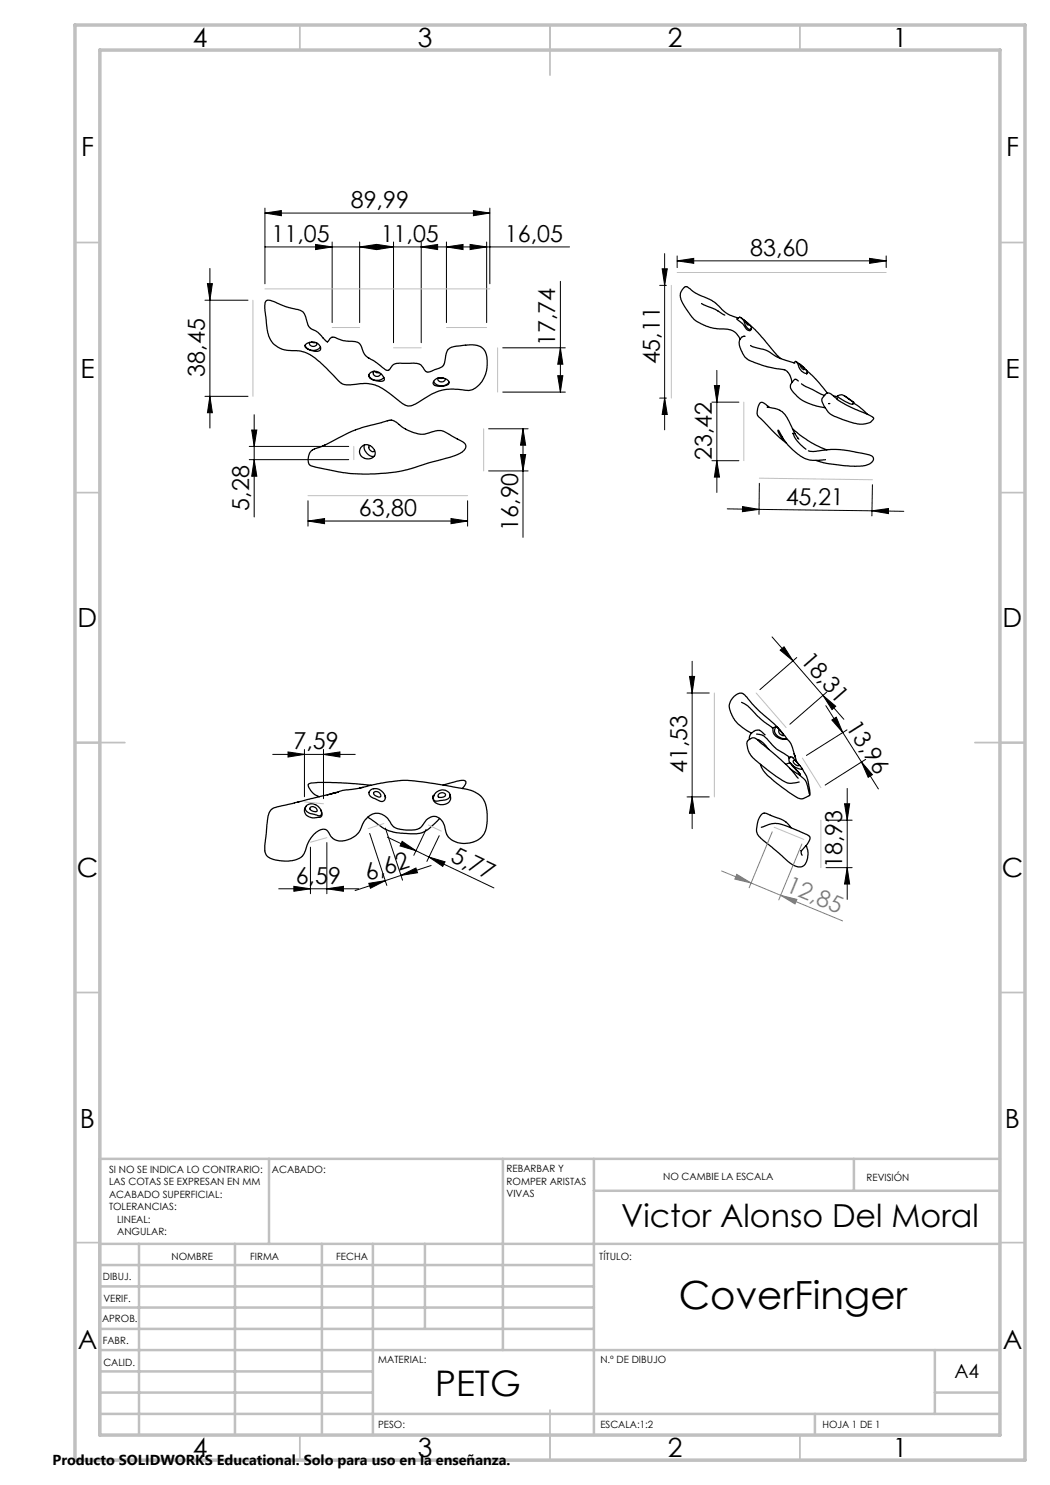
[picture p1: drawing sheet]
<svg xmlns="http://www.w3.org/2000/svg" width="210mm" height="297mm" viewBox="0 0 210 297" stroke-linecap="round" stroke-linejoin="round" font-family="sans-serif">
<g fill="none" stroke="#000" stroke-width=".25">
<path d="M61 69a1.83 1.83 0 0 0 3.1 .4M61.1 69a1.77 1.77 0 0 1 1.8-.6 1.77 1.77 0 0 1 1.2 1.4 1.28 1.28 0 0 1-1.7 .3 1.59 1.59 0 0 1-1.4-1zM61.9 68.5a.71 .71 0 0 0 .7 .8 .71 .71 0 0 0 .8-.7M62.3 68.4l.8 .1M64.6 67.6l-1-1.1-1.4-.8-.4-.4-.6-1.5a2.19 2.19 0 0 0-2.3-2l-1.8-.5-2.3-1a1.31 1.31 0 0 0-1.7 0l-.1 1.4 .4 4.2a4.5 4.5 0 0 0 5.1 4.2 7 7 0 0 1 5.4 2.3l3.6 3.6a2.56 2.56 0 0 0 2.6 1l.7-.1a7.6 7.6 0 0 1 7 1.7l2.6 2.1a2.52 2.52 0 0 0 3.3-.2l1.2-.8a9.9 9.9 0 0 1 8.3-1.6 3.9 3.9 0 0 0 3.6-2.5l.5-1.4 .1-1.1v-1.8l-.6-1.3a3 3 0 0 0-2.8-1l-2.5 .2a2.59 2.59 0 0 0-1.9 .7l-.4 .8-.3 2-.5 .7-2.9 1-.4-.2-.8-1a1.87 1.87 0 0 0-1.6-.6l-2.3 .1a1.98 1.98 0 0 0-2.5 1.2l-.2 .2-.6-.1-2.1-1.7-1.3-.8M64.6 67.6l.9 .8M66.4 67.5l.5-.1 1.9 .8 1.8 .1a1.67 1.67 0 0 1 1.9 1.5 2.85 2.85 0 0 0 1.3 1.8M66.4 67.5l-.2 .1-.7 .8M73.8 75a1.8 1.8 0 0 0 3 .5M74 74.6a1.76 1.76 0 0 1 1.8-.1 1.76 1.76 0 0 1 1 1.6 2.92 2.92 0 0 1-3-.8v-.3zM74.8 74.3a.71 .71 0 0 0 .4 1 .71 .71 0 0 0 .9-.6M74.9 74.3a1.01 1.01 0 0 0 1 .2"/>
<path d="M86.7 76.3a1.82 1.82 0 0 0 3.1 .1M86.9 76.1a1.89 1.89 0 0 1 2.9 .4 1.27 1.27 0 0 1-1.5 .8 1.49 1.49 0 0 1-1.7-.6zM87.6 75.6a.74 .74 0 0 0 .7 .8 .74 .74 0 0 0 .7-.7M87.8 75.6l.4 .1 .5-.1M140.3 60.7l2.8 1.2 1.9 1.1M147.6 63.6l-2.4-1-1.4-1.4a9.1 9.1 0 0 0-3.7-2.1l-.9-.4-1.4-1.1a.61 .61 0 0 0-1.1 0l-.2 .3a2.59 2.59 0 0 0 .3 3.2l.8 1.2a4.9 4.9 0 0 0 2 2.1l.5 .3a10.2 10.2 0 0 0 5.5 1.2h.1a2.98 2.98 0 0 1 2.3 1.9M148.2 63.5l.8 .7 .4 .6 .3 .2a.34 .34 0 0 0-.3-.5l-.6-.5M149 67.3h-.6l-.2 .4a1.6 1.6 0 0 0-.2 1.6l.9 2.1 .9 .7 3.6 1.2 3.5 .6M149.3 64.4l.3 .2a1.14 1.14 0 0 1 .6 1.2 1.15 1.15 0 0 1-1.2-.9l-.4-.9-.4-.5-.2-.1-.6 .5a5.4 5.4 0 0 1 2 2.1l.6 .1 .2-.4M150 65l1.6 1.5 3.7 4.5 .9 .7M150.1 69.1l.7 .3a8.8 8.8 0 0 1 4.6 2l3.6 1.2M156.8 73.9l.6 .4 .4 .5 .6 1.7"/>
<path d="M158.7 72.6l.3-.2a.59 .59 0 0 1 .7 .7v.2a1.74 1.74 0 0 0 1.7 1.3 1.41 1.41 0 0 0-.7-1.2M159.2 72.4l.7 .4M159.7 76.2l-.7-.4-.6 .7a1.45 1.45 0 0 0 .4 2.1 10.1 10.1 0 0 0 6.2 3M159.9 72.8a1.52 1.52 0 0 1 .9 1.1l-.6-.5zM160.1 73l.6 .4M160.3 76.8l.8 .5 3.8 1.8M161.2 74l2 1.8 2.3 2.8M161.4 74.6l-.1 .3M166.7 79.2l.7 .1 1.4 .8a2.45 2.45 0 0 0 1.8 .7l.1-.3M167.4 79.3l.2-.2a1.58 1.58 0 0 1 2 .6l1.1 .8M167.5 79.8l-.5-.3a1.89 1.89 0 0 0-1.6-.9l-.9 1a1.6 1.6 0 0 0 .4 1.7 3.6 3.6 0 0 0 2.2 2l3.1 1.2a4.7 4.7 0 0 0 4-.2l.5-.6a1.72 1.72 0 0 0-1.3-.9l-3.9-1.7-2.1-1.2M168.8 79.2l1.9 1.3"/>
<path d="M65 89l-.7 .3a3.5 3.5 0 0 0-2.4 1.3 2.86 2.86 0 0 0-.2 2l.2 .4 .4 .2 2.8 .6a36.3 36.3 0 0 0 15.6 .3l10.7-3.2a2.62 2.62 0 0 0 1.7-1.4 1.5 1.5 0 0 0-1.2-1.5l-2-1.1a3.5 3.5 0 0 0-4-.3 5.5 5.5 0 0 1-4.8-.8l-1.1-.7a2.48 2.48 0 0 0-3-.8l-.7 .2a28.7 28.7 0 0 0-8.7 3.2l-2.7 1.3M72.2 89.5a1.64 1.64 0 0 1 2-.2 1.64 1.64 0 0 1 .7 1.9 1.67 1.67 0 0 1-1.9 .5 1.67 1.67 0 0 1-1.1-1.6zM72.9 89a1.91 1.91 0 0 0 1.9 2.3M73.9 89.1a.74 .74 0 0 0 .1 .9 .74 .74 0 0 0 .9 .2v-.1M153.4 81.4l.4 .1M153.5 81.4v.1M153.7 81.5a4.2 4.2 0 0 1 3.3 1.4l2 3.9 .6 .9M153.9 81.5l-1-.8a.65 .65 0 0 0-.7-.2 .65 .65 0 0 0-.5 .6v.1a2.3 2.3 0 0 0 .1 2.2l4.1 4.1 1.4 1.1M156.5 87.3l1 1.6 2.2 2a5.2 5.2 0 0 0 4.2 1.1l1.2-.1M156.5 87.5l-.9-1.5 .3 .9 1.1 1.4M158.5 85.7a19.3 19.3 0 0 0 6.8 4.3M158.6 86.6v.1a6.3 6.3 0 0 0 2.6 3.1"/>
<path d="M159.6 87.7l.2 .1M161.7 90.2l1 .1 2.9-.4h2.4l5.7 1a.9 .9 0 0 1 1 .8 .9 .9 0 0 1-.7 1 9.5 9.5 0 0 1-5.2 .4l-3.5-.4-2.1-.6M165.8 80.7h.1M170.7 80.6l1.2 .8 1.6 1.5M67.1 158.5l-1.7 .5M71.9 157.6l3.7-.9 2.6-.4a17.2 17.2 0 0 1 6.4 .1l9 1.5 1.4 .5 1.4 1.1 .6 1 .4 1.5v2.3l-.1 1.1-.3 1.1-.6 .8-.8 .7-1.2 .5a5.1 5.1 0 0 1-3 0l-.9-.4a2.8 2.8 0 0 1-1.4-2.2l-.2-.7a2.1 2.1 0 0 0-1.7-1.8 2.1 2.1 0 0 0-2.2 1l-.9 1.1a2.56 2.56 0 0 1-1.8 .5l-2.5-.2a2.21 2.21 0 0 1-1.7-1.2 2.83 2.83 0 0 0-4.6-1.1l-.7 .8-.7 1.5a4.3 4.3 0 0 1-5.2 2.1l-.8-.7a1.64 1.64 0 0 0-1.5-1.4 5.4 5.4 0 0 0-3.6 4.4l-.5 1-.8 .6a7.2 7.2 0 0 1-6.3-.6l-.4-1.1v-1.4l.6-5.4 .3-1 .5-.5 1.1-.4 12.3-3-1.7 .4M72.6 157.5l-4.7 .8M73.8 158.4v.1M74.1 158a1.86 1.86 0 0 1 2.1 .1 1.86 1.86 0 0 1 .7 2 1.53 1.53 0 0 1-1.8-.3 1.15 1.15 0 0 1-1.2-1.6zM74.2 157.1l-6-.5h-5.7a.6 .6 0 0 0-.6 .1 .6 .6 0 0 0-.2 .6l.2 .5a3.2 3.2 0 0 0 2 1.5M74.8 158.5a.85 .85 0 0 1 .9 0 .85 .85 0 0 1 .4 .8l-.4 .1-.4-.2a.59 .59 0 0 1-.5-.7zM77 159.1l.1 .4"/>
<path d="M87.2 158.5a1.76 1.76 0 0 1 2.8 .4 1.38 1.38 0 0 1-1.7 1.2h-.1a1.31 1.31 0 0 1-1.5-.2v-.7zM87.7 158.9a.8 .8 0 0 1 1.4 .1l-.1 .3-.5 .2a.49 .49 0 0 1-.6 0 .49 .49 0 0 1-.2-.5zM88.6 157l2.9-.8 1.3-.1 .4 .2v.4l-.7 1M90 158.9a1.47 1.47 0 0 1-.2 1.6 1.47 1.47 0 0 1-1.5 .4 1.8 1.8 0 0 1-1.7-1v-.7v.4l.2-.5M148.3 140.5l1.4 .8 2.7 2.7 2.2 1.6M151.3 146.8l.4 .1a2.47 2.47 0 0 1 1.8 1l.2 .2a9.7 9.7 0 0 0 3.5 2.9l.8 .5M151.5 148l4.2 3.5a24.7 24.7 0 0 1 3.9 4.1M152.1 152.9l.1 .1a4.9 4.9 0 0 0 1.5 2.3l1.9 1.6a18.5 18.5 0 0 0 4.3 2.8h.8l1.3-.7-.5-3.1-.2-.6-.9-1.6M153 147l-.6-.6a.99 .99 0 0 0-1.1-.4l-.2 .1a1.77 1.77 0 0 0-1.2 1.5v.3M153.8 149.9l-1.2-1.3-1.3-.8a.92 .92 0 0 0-1.2 0l-.2 .1a.94 .94 0 0 0-.5 1.2l.3 1.2 .5 .9 1.6 1.4a28.3 28.3 0 0 0 5.4 3.9l1.1 .2 1.5-.3M155.2 145.4l.1-.1 .4 .4 1.6 2a.75 .75 0 0 1-1.1-.1 1.48 1.48 0 0 1-1.2-1.9zM155.2 145.3l-.7 .3v.1a2.15 2.15 0 0 0 2.7 2.1"/>
<path d="M155.8 146.1l.1-.1 .3 .3 .5 .8a.92 .92 0 0 1-.9-1zM156.2 146.3l-1.4-1.5-3.6-3.2-2.1-2.4a1.16 1.16 0 0 0-1.7-.3l-.7 .5a2.52 2.52 0 0 0-.6 3l.5 1.2 1.1 1.2 1.3 1.1 1.3 .7M157.3 147.7a4.7 4.7 0 0 1 1.6 3.1l.1 .6-.1-.4M157.3 147.8h-.1M157.9 153.7l2.1 1.4M158 152.5l2.1 2.4-.1 .2M158 152.5l-.8 .4M158 152.5a.65 .65 0 0 1-.2-.7 .65 .65 0 0 1 .6-.4l2 2.3a1.85 1.85 0 0 1-1.8-.6M158 152.5l2 2.3M158.2 151.4l-.5 .2M158.7 152.1a1.18 1.18 0 0 1 1.1 1 .88 .88 0 0 1-1.1-1zM158.8 150.7l.5 1.6"/>
<path d="M160 155.1l.5 .5a2.64 2.64 0 0 1 1.1 2l.3 1.2M160.3 153.8h.1M61.1 161.3a1.49 1.49 0 0 0 0 1.6 1.49 1.49 0 0 0 1.4 .7l.8-.1a.89 .89 0 0 0 1-.4 .89 .89 0 0 0-.2-1.1M61.2 161.3h-.1M61.3 161.1a1.86 1.86 0 0 1 2.1 0 1.86 1.86 0 0 1 .8 1.9 .63 .63 0 0 1-.9 0l-.4-.1a1.79 1.79 0 0 1-1.8-1.2zM62.1 161.5a.82 .82 0 0 1 .9 0 .82 .82 0 0 1 .4 .8 1.07 1.07 0 0 1-1.4-.7zM73.6 163.4l2.6 1.9a9.7 9.7 0 0 0 5.8 1.5h.7a4.2 4.2 0 0 0 3.4-1.4l1.8-1.7M152.3 165.4l.9-.3a4.9 4.9 0 0 1 4.5 .2l3.6 1.6a.9 .9 0 0 1 .7 .6 .9 .9 0 0 1-.3 .9l-1.4 1.8M154.1 163.1a8.7 8.7 0 0 1 3.6 1.8l.5 .7M154.1 163.1a1.41 1.41 0 0 0-1.7-.3 4.8 4.8 0 0 0-1 4l.8 .9 3.6 2.9a10.5 10.5 0 0 0 3.3 2.6 1.61 1.61 0 0 0 2.4-1.4 3.6 3.6 0 0 0-.3-2.7M160.3 170.2l-.1 .4 .2 .5M160.3 170.1v.1"/>
</g>
<g fill="none" stroke="#000" stroke-width=".2">
<path d="M41.5 56.7h1l-.5 3.3zM42 53.7v31.9M53 42.6l3.3-.5v1zM53 41.6v15.2M53 42.6h45M53 49.4h60.9M63.1 48.9l3.3 .5-3.3 .5zM66.4 48.4v16.1M71.9 49.4l3.3-.5v1zM71.9 48.4v16.1M75.4 48.9l3.3 .5-3.3 .5zM78.7 48.4v20.1"/>
<path d="M84.2 49.4l3.3-.5v1zM84.2 48.4v20.1M89.3 49.4l3.3-.5v1zM89.3 48.4v16.1M94 48.9l3.3 .5-3.3 .5zM94.7 42.1l3.3 .5-3.3 .5zM97.3 48.4v16.1M98 41.6v15.2M112.1 56.3v22.1M131.9 57.1h1.4M132.4 53.8h1.1l-.6 3.3zM132.9 50.7v35.3"/>
<path d="M135.4 52.2l3.3-.5v1zM135.4 51.2v2.3M135.4 52.2h41.8M173.9 51.7l3.3 .5-3.3 .5zM177.2 51.2v2.3M41 60h8.6M41 79.3h8.6M42 79.3l.5 3.2h-1zM100.5 69.6h12.6M100.5 78.4h12.6M111.5 75.1h1.1l-.5 3.3zM112.1 69.6l.5 3.2h-1.1z"/>
<path d="M131.9 79.6h1.4M132.9 79.6l.6 3.3h-1.1zM142.9 77.1h1l-.5 3.3zM143.4 74.1v24.4M49.8 89.3h19.9M49.8 91.9h19.9M50.3 86h1.1l-.6 3.3zM50.8 91.9l.6 3.3h-1.1zM50.8 82.9v20.5M97.7 85.8h7.9M97.7 94.2h7.9M104.1 90.9h1l-.5 3.3z"/>
<path d="M104.6 85.8l.5 3.2h-1zM104.6 85.8v21.7M142.4 80.4h5.4M142.4 92.1h5.4M143.4 92.1l.5 3.3h-1zM151.9 96.7l-.1 6.2M174.5 96.9l-.1 6.3M61.6 104.2l3.3-.5v1zM61.6 100.2v5M61.6 104.2h31.9M90.2 103.7l3.3 .5-3.3 .5zM93.5 100.2v5"/>
<path d="M145.5 101.8l6.3 .1M148.5 101.3l3.3 .6-3.3 .4zM151.8 101.9l22.6 .3M174.4 102.2l3.3-.5v1zM174.4 102.2l6.4 .1M137.4 138.6h4.5M137.9 135.3h1l-.5 3.3zM138.4 132.3v33.4M154.4 127.4l4.2 4.8M156 130l.8-.6 1.8 2.8zM158.6 132.2l6 6.9M159.3 131.5l-7.3 6.4"/>
<path d="M164.6 139.1l2.5 2.1-.7 .7zM164.6 139.1l4.2 4.8M165.3 138.4l-7.3 6.4M54.5 150.9h16.5M57.6 150.4l3.3 .5-3.3 .5zM60.9 149.9v9.4M64.7 150.9l3.3-.5v1zM64.7 149.9v9.8M137.4 159.4h4.5M138.4 159.4l.5 3.3h-1zM165.2 141.1l3.4 5.4M166.4 144l.9-.6 1.3 3.1z"/>
<path d="M168.6 146.5l3.7 5.9M169.4 146l-8.1 5.1M169.4 157.7v22.2M172.3 152.4l2.2 2.5-.9 .6zM172.3 152.4l3.4 5.4M173.1 151.9l-8.1 5.1M55.7 177.8h16M58.8 177.3l3.3 .5-3.3 .5zM62.1 169.4v9.3M65.4 177.8l3.3-.5v1zM65.4 168.5v10.2M73.8 176.7l3.2-.6-2.9 1.6z"/>
<path d="M73.9 166.7l3.5 10.4M77 176.1l-6 2M77.1 165.6l3.4 10.4M77.5 167.4l5.7 2.7M80.2 175.1l3-1.5 .3 1zM80.2 175.1l-3.2 1M80.4 168.3l2.8 1.8-3.2-.9zM83.2 170.1l2.6 1.3M85.2 165.9l-2.4 5.2M85.8 171.4l3.2 1-.5 .9zM85.8 171.4l13 6.2M86.2 173.1l-6 2"/>
<path d="M87.8 167.1l-2.4 5.2M165.2 164h5.2M165.2 173.5h5.2M168.9 160.8h1l-.5 3.2zM169.4 173.5l.5 3.3h-1z"/>
</g>
<path d="M144.3 174.2l5.9 2.4M147.4 174.9l2.8 1.7-3.2-.8zM150.2 176.6l5.9 2.5M154.4 166.4l-4.6 11.1M156.1 179.1l3.3 .8-.4 .9zM156.1 179.1l12.4 5.1M160.4 168.8l-4.6 11.2" fill="none" stroke="#808080" stroke-width=".2"/>
<g fill="none" stroke="#c0c0c0" stroke-width=".2">
<path d="M53 57.8h45M134.3 57.1v22.5M135.4 54.5h41.8M50.6 60v19.3M66.4 65.5h5.5M78.7 69.6h5.5M89.3 65.5h8M99.5 69.6v8.8M61.6 99.1h31.9M70.8 89.3v2.6M96.7 85.8v8.4M148.8 80.4v11.7"/>
<path d="M151.9 95.6l22.6 .4M142.9 138.6v20.8M151.2 138.6l6 6.9M160.5 151.6l3.7 5.9M60.9 160.4l3.8 .4M65.4 167.5l-3.3 .9M76.8 164.7l-3.2 1M85.7 165l2.6 1.2M154.8 165.4l6 2.5M164.2 164v9.5"/>
</g>
<g fill="none" stroke="#c0c0c0" stroke-width=".35">
<path d="M60 5v5M110 5v10M160 5v5M15 48.5h5M200 48.5h5M15 98.5h5M200 98.5h5M15 148.5h10M195 148.5h10M15 198.5h5M200 198.5h5M15 248.5h5"/>
<path d="M200 248.5h5M60 287v5M110 282v10M160 287v5"/>
</g>
<g fill="none" stroke="#c0c0c0" stroke-width=".5">
<path d="M53.8 231.8v17M100.6 231.8v38.2M118.8 231.8v55.2M118.8 238.2h81.2M170.8 231.8v6.4M200 231.8h-180v55.2M20 248.8h180M20 257.3h98.8M20 253h98.8M27.8 248.8v38.2M47 248.8v38.2M64.4 248.8v38.2"/>
<path d="M74.6 248.8v38.2M85 248.8v17M20 265.8h98.8M20 261.5h98.8M20 278.5h54.6M20 274.3h54.6M20 270h180M187 278.5h13M187 270v12.8M20 282.8h180M163 282.8v4.2"/>
</g>
<path d="M15 5h190v287h-190zM20 10h180v277h-180z" fill="none" stroke="#c0c0c0" stroke-width=".7"/>
<g fill="#000">
<path d="M50.3 86h1.1l-.6 3.3zM50.8 91.9l.6 3.3h-1.1zM104.6 85.8l.5 3.2h-1zM104.1 90.9h1l-.5 3.3zM112.1 69.6l.5 3.2h-1.1zM111.5 75.1h1.1l-.5 3.3zM41.5 56.7h1l-.5 3.3zM42 79.3l.5 3.2h-1zM142.9 77.1h1l-.5 3.3zM143.4 92.1l.5 3.3h-1zM132.4 53.8h1.1l-.6 3.3zM132.9 79.6l.6 3.3h-1.1zM137.9 135.3h1l-.5 3.3zM138.4 159.4l.5 3.3h-1zM168.9 160.8h1l-.5 3.2zM169.4 173.5l.5 3.3h-1z"/>
<path d="M61.6 104.2l3.3-.5v1zM90.2 103.7l3.3 .5-3.3 .5zM53 42.6l3.3-.5v1zM94.7 42.1l3.3 .5-3.3 .5zM89.3 49.4l3.3-.5v1zM94 48.9l3.3 .5-3.3 .5zM75.4 48.9l3.3 .5-3.3 .5zM84.2 49.4l3.3-.5v1zM63.1 48.9l3.3 .5-3.3 .5zM71.9 49.4l3.3-.5v1zM135.4 52.2l3.3-.5v1zM173.9 51.7l3.3 .5-3.3 .5zM57.6 150.4l3.3 .5-3.3 .5zM64.7 150.9l3.3-.5v1zM58.8 177.3l3.3 .5-3.3 .5zM65.4 177.8l3.3-.5v1z"/>
<path d="M148.5 101.3l3.3 .6-3.3 .4zM174.4 102.2l3.3-.5v1z"/>
<path d="M156 130l.8-.6 1.8 2.8zM164.6 139.1l2.5 2.1-.7 .7z"/>
<path d="M166.4 144l.9-.6 1.3 3.1zM172.3 152.4l2.2 2.5-.9 .6z"/>
<path d="M73.8 176.7l3.2-.6-2.9 1.6zM80.2 175.1l3-1.5 .3 1z"/>
<path d="M80.4 168.3l2.8 1.8-3.2-.9zM85.8 171.4l3.2 1-.5 .9z"/>
</g>
<path d="M147.4 174.9l2.8 1.7-3.2-.8zM156.1 179.1l3.3 .8-.4 .9z" fill="#808080"/>
<text font-size="7.8" x="135.8" y="261.7">CoverFinger</text>
<text font-size="7.1" x="87" y="279.2">PETG</text>
<text font-size="6.3" x="124.2" y="245.3">Victor Alonso Del Moral</text>
<g font-size="5.3">
<text x="38.5" y="9.5">4</text>
<text x="83.5" y="9.5">3</text>
<text x="133.5" y="9.5">2</text>
<text x="178.5" y="9.5">1</text>
<text x="16.2" y="31.2">F</text>
<text x="201.2" y="31.2">F</text>
<text x="16.1" y="75.5">E</text>
<text x="201.1" y="75.5">E</text>
<text x="15.5" y="125.5">D</text>
<text x="200.5" y="125.5">D</text>
<text x="15.4" y="175.5">C</text>
<text x="200.4" y="175.5">C</text>
<text x="16" y="225.5">B</text>
<text x="201" y="225.5">B</text>
<text x="15.5" y="269.7">A</text>
<text x="200.5" y="269.7">A</text>
<text x="38.5" y="291.5">4</text>
<text x="83.5" y="291.5">3</text>
<text x="133.5" y="291.5">2</text>
<text x="178.5" y="291.5">1</text>
</g>
<g font-size="4.7">
<text x="70.2" y="41.6">89,99</text>
<text x="54.3" y="48.4">11,05</text>
<text x="76.1" y="48.4">11,05</text>
<text x="101" y="48.4">16,05</text>
<text x="150.1" y="51.1">83,60</text>
<text x="111.1" y="69.2" transform="rotate(-90 111.1 69.2)">17,74</text>
<text x="41" y="75.3" transform="rotate(-90 41 75.3)">38,45</text>
<text x="131.9" y="72.9" transform="rotate(-90 131.9 72.9)">45,11</text>
<text x="142.4" y="92" transform="rotate(-90 142.4 92)">23,42</text>
<text x="157.1" y="100.9" transform="rotate(1 157.1 100.9)">45,21</text>
<text x="49.9" y="102.1" transform="rotate(-90 49.9 102.1)">5,28</text>
<text x="71.8" y="103.2">63,80</text>
<text x="103.6" y="106.2" transform="rotate(-90 103.6 106.2)">16,90</text>
<text x="160" y="132.2" transform="rotate(49 160 132.2)">18,31</text>
<text x="58.7" y="149.9">7,59</text>
<text x="169.1" y="145.4" transform="rotate(58 169.1 145.4)">13,96</text>
<text x="137.4" y="154.6" transform="rotate(-90 137.4 154.6)">41,53</text>
<text x="89.9" y="172.2" transform="rotate(26 89.9 172.2)">5,77</text>
<text x="168.4" y="173.6" transform="rotate(-90 168.4 173.6)">18,93</text>
<text x="59.1" y="176.7">6,59</text>
<text x="73.5" y="176.2" transform="rotate(-18 73.5 176.2)">6,62</text>
</g>
<text font-size="4.7" fill="#808080" x="157" y="178.3" transform="rotate(22 157 178.3)">12,85</text>
<text font-size="3.9" x="190.9" y="275.5">A4</text>
<text font-size="2.9" x="10.5" y="292.9">Producto SOLIDWORKS Educational. Solo para uso en la enseñanza.</text>
<g font-size="2">
<text x="21.8" y="234.6">SI NO SE INDICA LO CONTRARIO:</text>
<text x="21.8" y="237.1">LAS COTAS SE EXPRESAN EN MM</text>
<text x="21.8" y="239.6">ACABADO SUPERFICIAL:</text>
<text x="54.4" y="234.6">ACABADO:</text>
<text x="101.3" y="234.5">REBARBAR Y</text>
<text x="101.3" y="237">ROMPER ARISTAS</text>
<text x="101.3" y="239.5">VIVAS</text>
<text x="132.6" y="236">NO CAMBIE LA ESCALA</text>
<text x="173.3" y="236.2">REVISIÓN</text>
<text x="21.8" y="242.1">TOLERANCIAS:</text>
<text x="23.4" y="244.6">LINEAL:</text>
<text x="23.4" y="247.1">ANGULAR:</text>
<text x="34.3" y="252">NOMBRE</text>
<text x="50" y="251.9">FIRMA</text>
<text x="67.2" y="251.9">FECHA</text>
<text x="119.9" y="251.9">TÍTULO:</text>
<text x="20.6" y="256.1">DIBUJ.</text>
<text x="20.7" y="260.3">VERIF.</text>
<text x="20.4" y="264.4">APROB.</text>
<text x="20.5" y="268.8">FABR.</text>
<text x="20.7" y="273.1">CALID.</text>
<text x="75.6" y="272.5">MATERIAL:</text>
<text x="120.1" y="272.5">N.º DE DIBUJO</text>
<text x="75.6" y="285.5">PESO:</text>
<text x="120.1" y="285.6">ESCALA:1:2</text>
<text x="164.5" y="285.6">HOJA 1 DE 1</text>
</g>
</svg>
